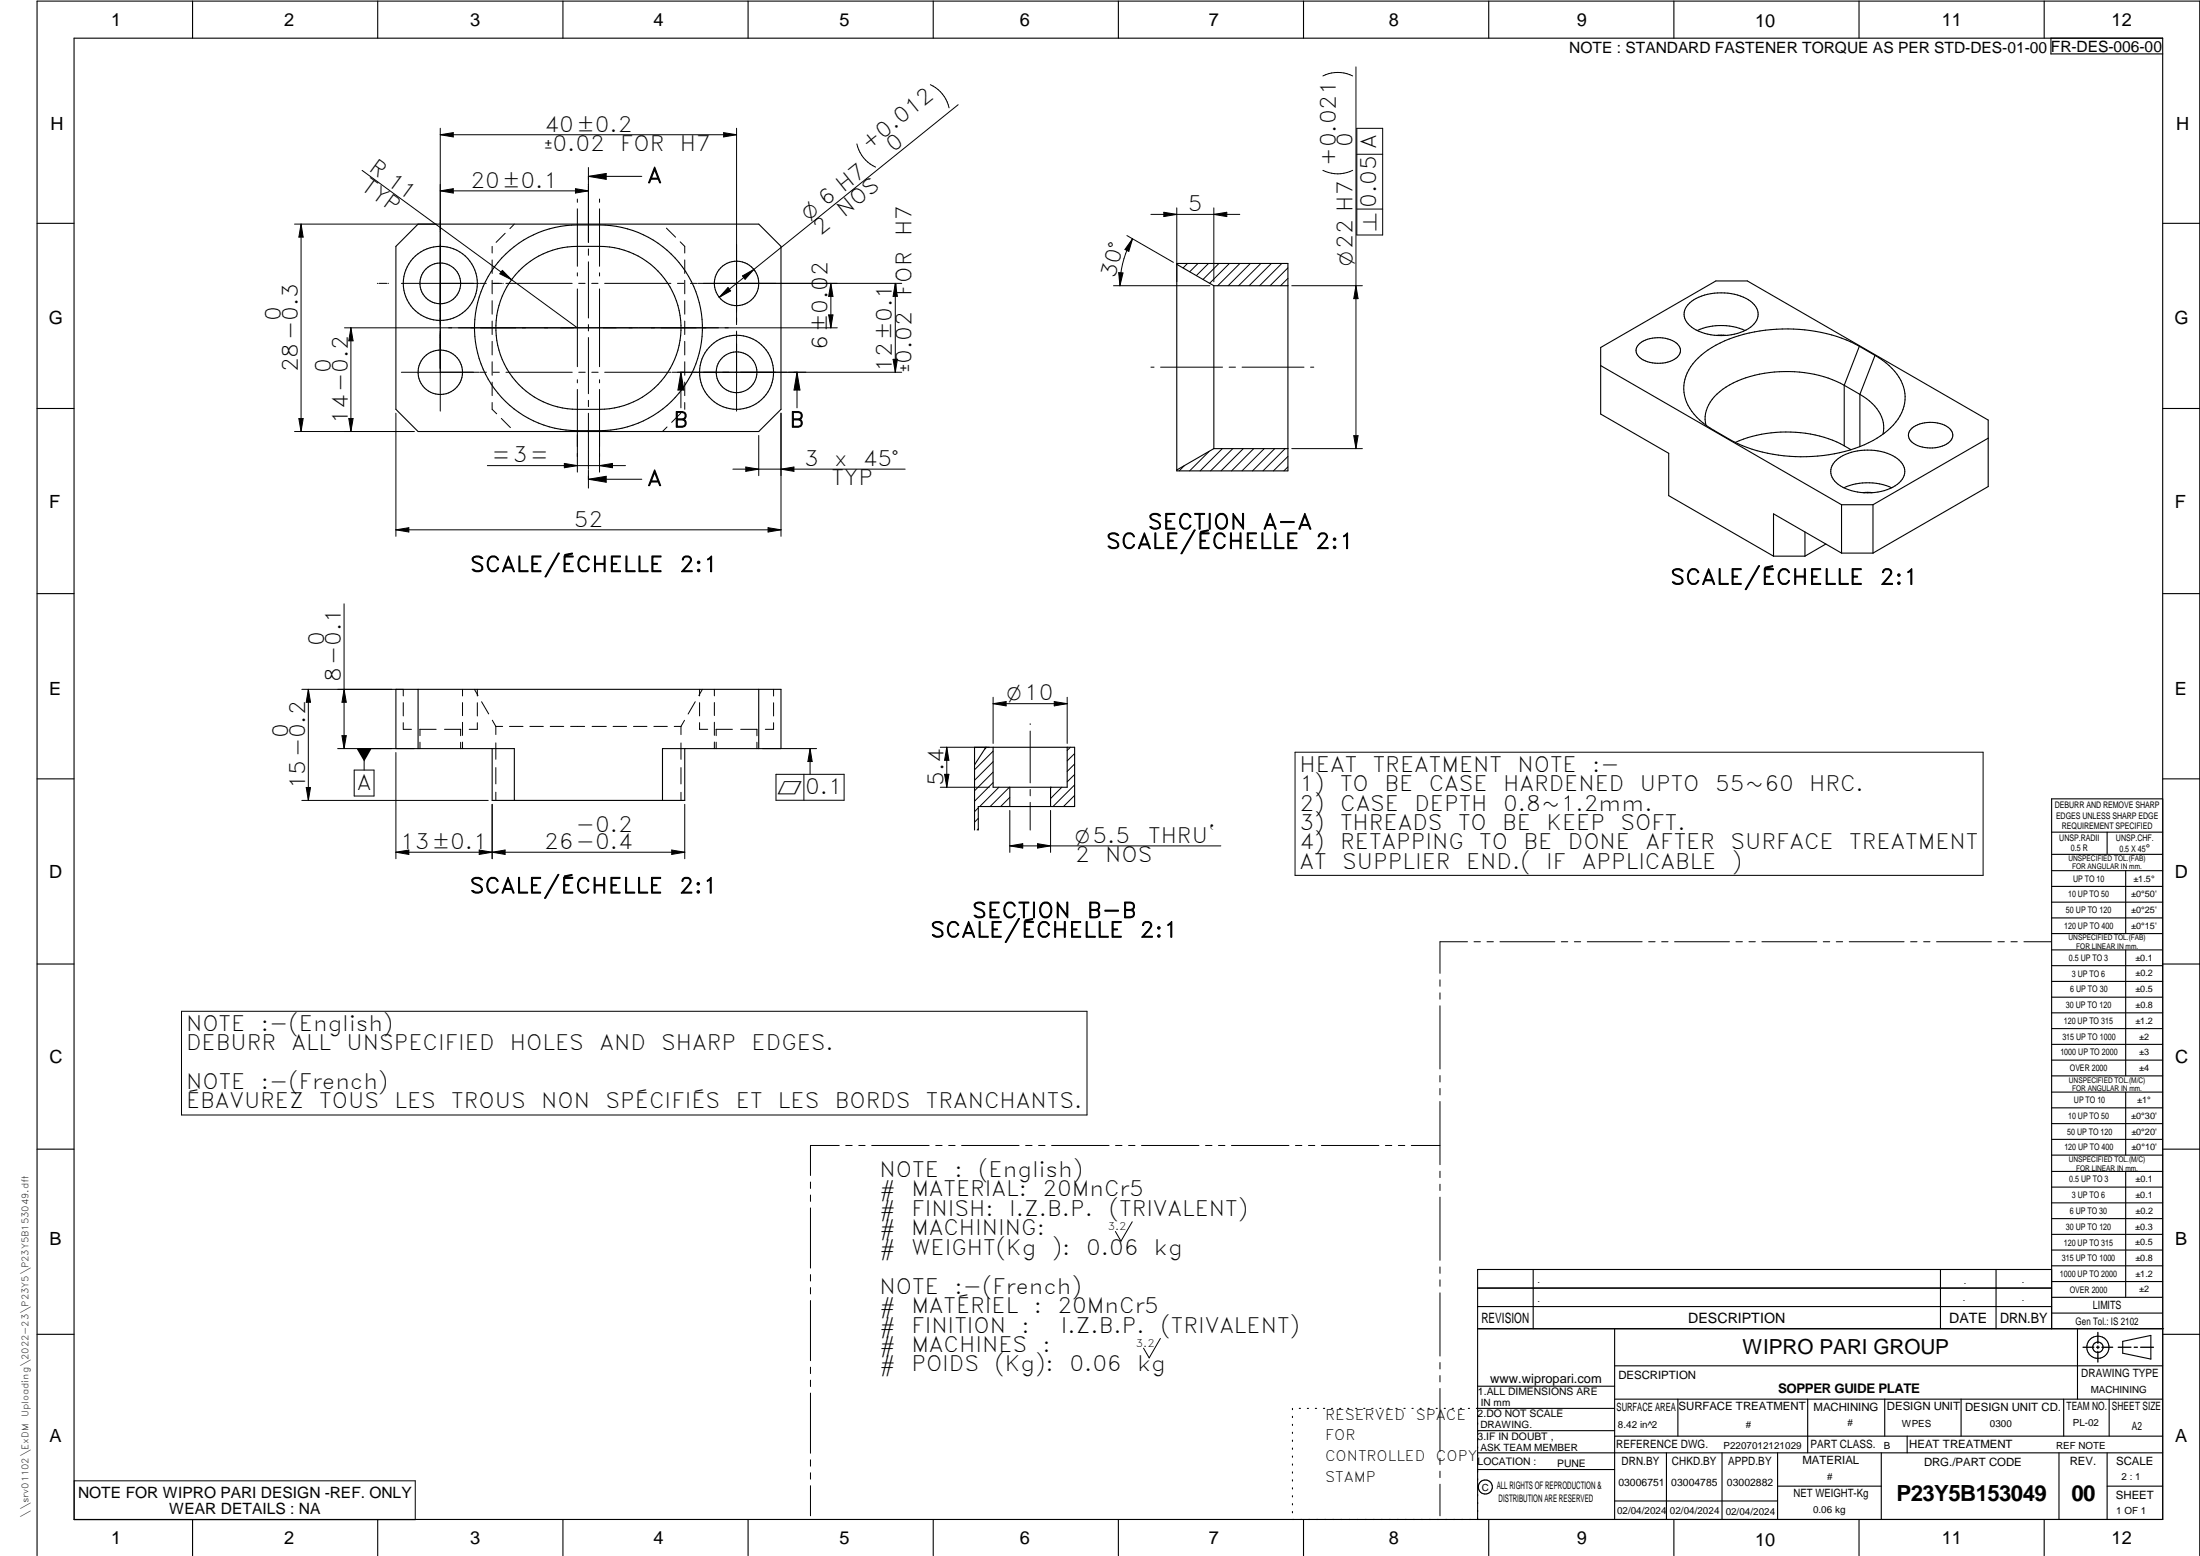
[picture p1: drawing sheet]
<svg xmlns="http://www.w3.org/2000/svg" width="594mm" height="420mm" viewBox="0 0 594 420" stroke-linecap="round" stroke-linejoin="round" font-family="sans-serif">
<g fill="none" stroke="#000" stroke-width=".3">
<path d="M20 10.3h564v400h-564zM52 .3v10M102 .3v10M152 .3v10M202 .3v10M252 .3v10M302 .3v10M352 .3v10M402 .3v10M452 .3v10M502 .3v10M552 .3v10"/>
<path d="M553.8 10.3v4.3h30.2M10 60.3h10M112.9 60.5h92l6 6v44l-6 6h-92l-6-6v-44zM135.5 69.7a28 28 0 0 1 20.4-9 45.6 45.6 0 0 1 12.1 .7 27.8 27.8 0 0 1 21.5 30.2 27.8 27.8 0 0 1-27.6 24.7 46.9 46.9 0 0 1-12.1-.7 27.8 27.8 0 0 1-14.3-45.9zM140.1 73.2a22 22 0 0 1 15.8-6.7 45 45 0 0 1 10 .4 22 22 0 0 1 17.9 23.7 22 22 0 0 1-21.9 19.9 42.1 42.1 0 0 1-10-.3 22 22 0 0 1-11.8-37zM317.8 71.4l10 5.8M317.8 71.1h30v56h-30zM327.8 77.2v43.9M327.8 77.2h20M584 60.3h10M432.2 98.7l65.1 37.6M442.5 93.1a8.6 8.6 0 0 1 10.5-.2 2.45 2.45 0 0 1-.9 4.1 8.7 8.7 0 0 1-9.6-.8 2.17 2.17 0 0 1 0-3.1z"/>
<path d="M456.3 81.8a14.8 14.8 0 0 1 15.2-1.2 4.7 4.7 0 0 1 3.1 5.3 8.5 8.5 0 0 1-7.1 4.5 14.1 14.1 0 0 1-11.2-2.5 3.8 3.8 0 0 1 0-6.1zM458.3 89.3a16 16 0 0 1 12.9 0M463.5 90.6h2.5M502.1 93.5a43.8 43.8 0 0 0-32.5-2.8 22.5 22.5 0 0 0-13.5 9.2 10.2 10.2 0 0 0 2.1 12.8l1.6 1.5a43.8 43.8 0 0 0 7.2 4.4 43.9 43.9 0 0 0 32.6 2.9 22.8 22.8 0 0 0 13.5-9.2 10.2 10.2 0 0 0-2.2-12.8l-1.6-1.5-3-2M502.1 93.5l-4.1 10.5M502.1 93.5l4.2 2.5M506.3 96l-4.1 10.5M10 110.3h10M468.6 119.5a34.8 34.8 0 0 1 29.4 .9M498 104l4.2 2.5M498 104v16.4M498 104a34.5 34.5 0 0 0-31-.1 11.5 11.5 0 0 0-6.5 8.5l.2 2.4"/>
<path d="M502.2 106.5v14.1M502.2 106.5a11 11 0 0 1 6.5 9.2l-.2 1.5M516 115.9a8.6 8.6 0 0 1 10.5-.2 2.47 2.47 0 0 1-.9 4.2 8.8 8.8 0 0 1-9.6-.8 2.22 2.22 0 0 1 0-3.2zM536.9 118.3l-31.1 18M584 110.3h10M327.8 121.1h20M327.8 121.1l-10 5.8M495.4 124.7a13.3 13.3 0 0 1 11.7-2.9 8.6 8.6 0 0 1 7.1 4.4 4.3 4.3 0 0 1-2.5 5 15.2 15.2 0 0 1-15.3-.4 3.9 3.9 0 0 1-1-6.1zM497.3 136.3v13.1M497.3 136.3h8.5M498 120.4l1.8 1M503.1 133h2.5"/>
<path d="M505.8 136.3v13.1M510.8 131.7a16 16 0 0 0-12.9 0M478.9 150.2h8.5M487.4 143.6v6.6M493 146.9l-5.6 3.3M497.3 149.4l-18.4-10.7v11.5M497.3 149.4h8.5M505.8 149.4l31.1-18v-18l-65.1-37.5h-8.4l-31.2 17.9v18l18.4 10.6v11.4l28.3 16.4M10 160.3h10M584 160.3h10M112.9 186.1v16M204.9 186.1v16"/>
<path d="M10 210.3h10M132.9 202.1v14h52v-14M178.9 216.1v-14h32v-16h-104v16h32v14M266.2 201.8l-3 4.7M272.7 212.6v5.2M283.7 212.6v5.2M288.2 201.8v10.8h-20v-10.8M584 215.7h-30v143.1M584 210.3h10M263.2 224.1v-22.3h27v16h-26v6.3M554 230.7h30M554 224.7h30"/>
<path d="M554 235.1h30M554 239.4h30M569 224.7v6M574 235.1v17M554 243.6h30M554 247.9h30M554 252.1h30M554 256.5h30M574 256.5v34M10 260.3h10M554 260.8h30M554 265h30"/>
<path d="M554 269.3h30M554 273.5h30M554 277.7h30M584 260.3h10M554 282h30M554 286.3h30M554 290.5h30M554 294.9h30M554 299.1h30M574 294.9v17M10 310.3h10M554 303.4h30"/>
<path d="M554 307.7h30M554 311.9h30M554 316.3h30M574 316.3v34M584 310.3h10M554 320.5h30M554 324.8h30M554 329.1h30M554 333.3h30M554 337.5h30M399 358.8h185.3M399 352.8h155"/>
<path d="M399 347.8h155M414 342.8v16M436 358.8v51.5M524 342.8v16M539 342.8v16M554 342.8h-155v67.5M554 341.8h30M554 346.1h30M554 350.3h30M554 354.6h30M561 358.8v19M10 360.3h10"/>
<path d="M399 374.3h37M436 368.8h148M436 377.8h148M453.1 377.8v10M488.1 377.8v14.5M508.9 377.8v10M529.6 377.8v10M557.3 377.8v10M569.5 377.8v10M573.2 362.2l7.6-1.6v6.4l-7.6-1.6zM584 360.3h10M349 380.3v.3"/>
<path d="M349 382.4v.4M349 384.6v.3M349 386.7v.4M349 388.9v.3M349 391v.4M349 393.2v.3M349 395.3v.3M349 397.4v.4M349 399.6v.3M350.9 380.3h.3M353 380.3h.3M355.2 380.3h.3"/>
<path d="M357.4 380.3h.3M359.6 380.3h.3M361.7 380.3h.3M363.9 380.3h.3M366.1 380.3h.3M368.3 380.3h.3M370.4 380.3h.3M372.6 380.3h.3M374.8 380.3h.3M376.9 380.3h.4M379.1 380.3h.3M381.3 380.3h.3"/>
<path d="M383.4 380.3h.4M385.6 380.3h.4M387.8 380.3h.3M390 380.3h.3M392.1 380.3h.4M394.3 380.3h.4M396.5 380.3h.3M399 396.8h37M399 392.3h185M399 386.3h37M436 387.8h148M436 380.3h-37.3"/>
<path d="M450 392.3v18M465 392.3v18M480 392.3v18M508 392.3v18M515 387.8v4.5M556 392.3v18M569 392.3v18M52 410.3v9.8M102 410.3v9.8M152 410.3v9.8M202 410.3v9.8M252 410.3v9.8"/>
<path d="M302 410.3v9.8M349 401.7v.4M349 403.9v.3M349 406v.4M349 408.2v.3M352 410.3v9.8M402 410.3v9.8M436 405.3h44M452 410.3v9.8M480 401.3h28M502 410.3v9.8M552 410.3v9.8"/>
<path d="M569 401.3h15M10 420.1v-419.8h584v419.8"/>
<circle cx="118.9" cy="76.5" r="5.5"/>
<circle cx="118.9" cy="76.5" r="10"/>
<circle cx="198.9" cy="76.5" r="6"/>
<circle cx="118.9" cy="100.5" r="6"/>
<circle cx="198.9" cy="100.5" r="10"/>
<circle cx="198.9" cy="100.5" r="5.5"/>
<circle cx="566.5" cy="363.8" r="1.4"/>
<circle cx="566.5" cy="363.8" r="3"/>
<circle cx="401.1" cy="401.5" r="1.91"/>
</g>
<g fill="none" stroke="#000" stroke-width=".27">
<path d="M366.2 18.1v103M118.9 36.4l3.5-.6v1.2zM118.9 36.4h80M118.9 34.6v76.4M195.4 35.8l3.5 .6-3.5 .6zM198.9 34.6v53.1M231.4 38.9a8.9 8.9 0 0 0 5 6.2M251.2 22.9a9.1 9.1 0 0 1 5.1 6.2M258.7 28.3l-64.5 52M357.2 20.5a9 9 0 0 1 8.1 0M366.4 34.6h7v28.9h-7zM97.8 46l58.1 42.5"/>
<path d="M118.9 51.5l3.5-.6v1.2zM118.9 51.5h40M155.4 50.9l3.5 .6-3.5 .6zM155.9 53.7v.9M155.9 56.4v15.5M158.9 45.2v20.3M158.9 47.6h14.4M158.9 47.6l4.8-.8v1.6zM161.9 53.7v.9M161.9 56.4v15.5M310.8 57.9h24M314.3 57.3l3.5 .6-3.5 .6z"/>
<path d="M317.8 56.1v20M327.8 56.1v20M327.8 57.9l3.5-.6v1.2zM365.3 46a9 9 0 0 1-8.1 0M366.4 56.5h7M366.4 41.7h7M79.5 60.5h38.3M81.3 60.5v56M81.3 60.5l.6 3.5h-1.2zM101.9 76.5h.1M102.3 76.5h2.2M104.8 76.5h.1"/>
<path d="M108.4 76.5h21M129.6 76.5h1.7M132.9 66.5v1.8M132.9 70.2v3.6M132.9 75.7v3.6M132.9 76.5h.1M133.1 76.5h2.4M135.7 73l2.4 2.5-3.1-1.6zM135.8 76.5h.1M136.4 63l-2.4 2.4M136.6 76.5h17.9M138.9 60.5l-1.2 1.2"/>
<path d="M155.9 78v21M155.9 73.7v.8M156.3 76.5h1.7M158.9 67.2v1.7M158.9 70.7v15.2M159.8 76.5h1.7M161.9 78v21M161.9 73.7v.8M163.3 76.5h17.9M180 61.6l2.4 2.5M182.9 76.5h1.8M183.7 65.3l1.2 1.2v1.8"/>
<path d="M184.9 70.2v3.6M184.9 75.7v3.6M186.4 76.5h1.8M188.4 76.5h55.1M196.6 77.6l.7 .9-3.1 1.8zM200.5 74.5l3.1-1.8-2.4 2.7zM224.4 76.5l.5 3.5h-1.1zM224.4 76.5v12M241.8 76.5l.5 3.5h-1.1zM241.8 76.5v24M300.7 77.2h26M302.1 73.6l1.1 .1-.8 3.5z"/>
<path d="M304.3 63.6l12.6 7.2M305.8 64.5l-1 3.4-1-.5zM305.8 64.5a25.5 25.5 0 0 0-3.4 12.7M317.9 71.1l-.1 .1M320.7 71.1l-1.2 1.2M323.5 71.1l-2.2 2.3M326.3 71.1l-3.2 3.3M329.2 71.1l-4.3 4.4M332 71.1l-5.4 5.4M334.8 71.1l-6 6.1M337.6 71.1l-5.9 6.1M340.5 71.1l-6 6.1"/>
<path d="M343.3 71.1l-6 6.1M346.1 71.1l-6 6.1M347.8 75.2l-2 2M347.8 72.3l-4.8 4.9M348.8 77.2h19.1M366.2 77.2l.5 3.4h-1.1zM93 88.5h133.1M94.8 88.5l.5 3.5h-1.1zM94.8 88.5v28M132.9 81.2v3.6M132.9 86.7v3.6M132.9 92.2v3.6"/>
<path d="M132.9 97.7v3.6M158.9 87.7v1.7M158.9 91.1v15.2M184.9 81.2v3.6M184.9 86.7v3.6M184.9 92.2v3.6M184.9 97.7v3.6M198.9 89.4v21.6M223.8 85h1.1l-.5 3.5zM241.2 97h1.1l-.5 3.5zM310.8 99.1h.8M313.4 99.1h16.7"/>
<path d="M331.9 99.1h1.7M335.4 99.1h16.7M353.9 99.1h.9M79.5 116.5h32.3M80.7 113h1.2l-.6 3.5zM94.2 113h1.1l-.5 3.5zM106.9 111.6v33.2M108.4 100.5h21M129.6 100.5h1.8M132.9 103.2v3.6M132.9 108.7v1.8l1.2 1.2M133.1 100.5h1.7"/>
<path d="M135.4 113l2.4 2.5M136.6 100.5h17.9M155.9 102.5v.9M155.9 105.2v22.3M156.3 100.5h1.7M158.9 108.1v1.7M158.9 111.6v15.2M159.8 100.5h1.7M161.9 102.5v.9M161.9 105.2v22.3M163.3 100.5h17.9M180.1 115.3l-1.2 1.2"/>
<path d="M181.5 100.5h62M183.8 111.6l-2.4 2.4M183.9 100.5v9.6M183.9 100.5l.8 4.8h-1.6zM184.9 103.2v3.6M184.9 108.7v1.8M204.9 117.6v10.8M210.9 111.6v33.2M215.2 100.5v9.6M215.2 100.5l.8 4.8h-1.6zM365.6 117.6h1.1l-.5 3.5zM131.6 125.7h37.3"/>
<path d="M152.4 125.1l3.5 .6-3.5 .6zM158.9 129.4l4.8-.8v1.6zM158.9 127v4.8M158.9 129.4h14.4M161.9 125.7l3.5-.6v1.2zM197.9 126.7h46.5M201.4 126.1l3.5 .6-3.5 .6zM210.9 126.7l3.5-.6v1.2zM319.8 125.7l-1.4 1.4M326.5 121.9l-5.3 5.2M330.1 121.1l-6 6M332.9 121.1l-6 6"/>
<path d="M335.7 121.1l-6 6M338.6 121.1l-6 6M341.4 121.1l-6 6M344.2 121.1l-6 6M347 121.1l-5.9 6M347.8 126.1l-1.1 1M347.8 123.3l-3.9 3.8M348.8 121.1h19.1M106.9 143.1h104M106.9 143.1l3.5-.6v1.2zM207.4 142.5l3.5 .6-3.5 .6zM92.9 163v39.1"/>
<path d="M81.5 186.1h27.4M83.3 186.1v30M83.3 186.1l.6 3.5h-1.2zM92.3 198.6h1.2l-.6 3.5zM92.9 186.1l.6 3.5h-1.2zM108.9 195.1v1.8h2.2M108.9 186.1v1.8M108.9 189.7v3.6M113.4 196.9h4.4M113.4 196.9v1.7M120 196.9h4.5M124.4 196.9v1.8"/>
<path d="M124.9 186.1v1.8M124.9 189.7v3.6M124.9 195.1v3.5M128.1 186.1l1 1.7M128.9 195.2v1.7h-2.2M128.9 186.1v1.8M128.9 189.8v3.5M130 189.5l2 3.3M132.9 194.5l1 1.7M133.9 196.2v2.2M133.9 196.2h1.8M137.6 196.2h3.6"/>
<path d="M143.1 196.2h3.6M148.6 196.2h3.6M154.1 196.2h3.8M159.9 196.2h3.8M165.6 196.2h3.6M171.1 196.2h3.6M176.6 196.2h3.6M182.1 196.2h1.8M183.9 196.2v2.2M184.8 194.5l-.9 1.7M187.7 189.5l-1.9 3.3M188.9 195.1v1.8h2.2"/>
<path d="M188.9 186.1v1.8M188.9 189.7v3.6M189.7 186.1l-1 1.7M192.9 186.1v1.8M192.9 189.7v3.5M192.9 195v3.6M193.4 196.9h4.4M193.4 196.9v1.7M200 196.9h4.4v1.8M208.9 195.2v1.7h-2.2M208.9 186.1v1.8M208.9 189.8v3.5"/>
<path d="M268.2 190l3.5-.6v1.2zM268.2 188.3v12.4M268.2 190h20M278.2 195.4v.2M278.2 197.4v14M284.7 189.4l3.5 .6-3.5 .6zM288.2 188.3v12.4M81.5 216.1h50.3M82.7 212.6h1.2l-.6 3.5zM91.2 202.1h20.6M95.6 207.9h5.4v7h-5.4zM98.3 202.1v5.8"/>
<path d="M106.9 203.2v28.7M113.4 200.4v1.7M124.4 200.4v1.7M124.9 200.4v1.7M132.9 217.2v14.7M133.9 200.6v4.4M133.9 207.3v4.4M133.9 213.9v2.2M183.9 200.6v4.4M183.9 207.3v4.4M183.9 213.9v2.2M184.9 217.2v14.7"/>
<path d="M192.9 200.4v1.7M193.4 200.4v1.7M204.4 200.4v1.7M205.9 202.1h14.6M209.5 209.1h18.4v7h-18.4zM217.1 209.1v7M218.8 202.1l.5 3.5h-1.1zM218.8 202.1v7M253.9 201.8h13.2M253.9 212.6h13.2M255.1 209.1h1.1l-.5 3.5zM255.7 201.8v10.8"/>
<path d="M255.7 201.8l.5 3.5h-1.1zM264.2 218.1l-1 1.1M266.4 201.8l-.5 .5M268.2 202.8l-5 5.1M268.2 205.7l-5 5M268.2 208.5l-5 5M268.2 211.3l-5 5M269.7 212.6l-5.1 5.2M272.6 212.6l-5.2 5.2M272.7 215.3l-2.5 2.5M272.7 218.8v11.4M278.2 213.2v1.7"/>
<path d="M278.2 216.7v7.4M283.7 218.8v11.4M283.9 212.6l-.2 .2M286.7 212.6l-3 3M289 201.8l-.8 .8M290.2 217.6l-.2 .2M290.2 214.8l-3 3M290.2 203.5l-2 2M290.2 206.3l-2 2M290.2 209.1l-2 2M290.2 211.9l-5.9 5.9M349.7 203.1h185.8v33.3h-185.8z"/>
<path d="M106.9 230.1h78M106.9 230.1l3.5-.6v1.2zM129.4 229.5l7 1.2v-1.2l-7 1.2zM181.4 229.5l3.5 .6-3.5 .6zM264.2 223.8l-.3 .3M264.2 221l-1 1M272.7 228.4h57M272.7 228.4l3.5-.6v1.2zM280.2 227.8l3.5 .6-3.5 .6zM396.3 254.3h-7.5v8.5M398 254.3h1.8M401.5 254.3h1.8"/>
<path d="M405 254.3h14.9M421.6 254.3h1.7M425.1 254.3h1.7M428.6 254.3h14.8M445.2 254.3h1.7M448.7 254.3h1.7M452.2 254.3h14.8M468.8 254.3h1.7M472.3 254.3h1.7M475.8 254.3h14.8M492.4 254.3h1.7M495.9 254.3h1.7"/>
<path d="M499.4 254.3h14.8M515.9 254.3h1.8M519.4 254.3h1.8M522.9 254.3h14.9M539.5 254.3h1.7M543 254.3h1.7M546.5 254.3h7.4M49 273.1h244.5v28h-244.5zM388.8 264.6v1.7M388.8 268.1v1.7M388.8 271.6v17M388.8 290.4v1.8"/>
<path d="M388.8 293.9v1.8M388.8 297.4v17.1M218.9 319.2v1.7M226.6 309.3h-7.7v8.1M228.4 309.3h1.7M231.9 309.3h1.7M235.4 309.3h15.5M252.7 309.3h1.7M256.2 309.3h1.7M259.7 309.3h15.5M277 309.3h1.7M280.5 309.3h1.7"/>
<path d="M284 309.3h15.5M301.2 309.3h1.8M304.8 309.3h1.7M308.2 309.3h15.6M325.5 309.3h1.8M329 309.3h1.8M332.5 309.3h15.6M349.8 309.3h1.8M353.3 309.3h1.7M356.8 309.3h15.5M374.1 309.3h1.7M377.6 309.3h1.7"/>
<path d="M381.1 309.3h7.7M388.8 316.3v1.7M388.8 319.8v1.7M218.9 322.7v1.7M218.9 326.2v16.2M305.7 329.9l-3 5.3-1.5-2.7M388.8 323.3v17M218.9 344.2v1.7M218.9 347.7v1.7M218.9 351.2v16.2M388.8 342.1v1.7M388.8 345.6v1.7"/>
<path d="M388.8 349.1v17.1M218.9 369.2v1.7M218.9 372.7v1.7M218.9 376.2v16.2M313.3 361.4l-3 5.3-1.5-2.7M388.8 367.9v1.8M388.8 371.4v1.7M388.8 374.9v17.1M20 399.9h92.1v10.5h-92.1zM218.9 394.2v1.7M218.9 397.7v1.7M388.8 393.8v1.7"/>
<path d="M388.8 397.3v1.7M218.9 401.2v8.1M388.8 400.8v8.5"/>
</g>
<path d="M566.5 359.8v2.9M562.5 363.8h2.9M566.1 363.8h.8M566.5 363.5v.7M566.5 364.9v2.9M567.6 363.8h2.9M572 363.8h3.4M576.3 363.8h.9M578.1 363.8h3.4" fill="none" stroke="#000" stroke-width=".36"/>
<g fill="#000">
<path d="M118.9 36.4l3.5-.6v1.2zM195.4 35.8l3.5 .6-3.5 .6zM118.9 51.5l3.5-.6v1.2zM155.4 50.9l3.5 .6-3.5 .6zM158.9 47.6l4.8-.8v1.6zM314.3 57.3l3.5 .6-3.5 .6zM327.8 57.9l3.5-.6v1.2zM81.3 60.5l.6 3.5h-1.2zM135.7 73l2.4 2.5-3.1-1.6zM196.6 77.6l.7 .9-3.1 1.8zM200.5 74.5l3.1-1.8-2.4 2.7zM302.1 73.6l1.1 .1-.8 3.5z"/>
<path d="M305.8 64.5l-1 3.4-1-.5zM94.8 88.5l.5 3.5h-1.1zM223.8 85h1.1l-.5 3.5zM224.4 76.5l.5 3.5h-1.1zM241.2 97h1.1l-.5 3.5zM241.8 76.5l.5 3.5h-1.1zM366.2 77.2l.5 3.4h-1.1zM80.7 113h1.2l-.6 3.5zM94.2 113h1.1l-.5 3.5zM183.9 100.5l.8 4.8h-1.6zM215.2 100.5l.8 4.8h-1.6zM365.6 117.6h1.1l-.5 3.5z"/>
<path d="M152.4 125.1l3.5 .6-3.5 .6zM158.9 129.4l4.8-.8v1.6zM161.9 125.7l3.5-.6v1.2zM201.4 126.1l3.5 .6-3.5 .6zM210.9 126.7l3.5-.6v1.2zM106.9 143.1l3.5-.6v1.2zM207.4 142.5l3.5 .6-3.5 .6zM83.3 186.1l.6 3.5h-1.2zM92.3 198.6h1.2l-.6 3.5zM92.9 186.1l.6 3.5h-1.2zM268.2 190l3.5-.6v1.2zM284.7 189.4l3.5 .6-3.5 .6z"/>
<path d="M82.7 212.6h1.2l-.6 3.5zM96.3 202.1h4l-2 3.5zM218.8 202.1l.5 3.5h-1.1zM255.7 201.8l.5 3.5h-1.1zM255.1 209.1h1.1l-.5 3.5zM106.9 230.1l3.5-.6v1.2zM129.4 229.5l3.5 .6-3.5 .6zM132.9 230.1l3.5-.6v1.2zM181.4 229.5l3.5 .6-3.5 .6zM272.7 228.4l3.5-.6v1.2zM280.2 227.8l3.5 .6-3.5 .6z"/>
</g>
<g font-size="6">
<text x="512.1" y="405.2">P23Y5B153049</text>
<text x="559.4" y="405.2">00</text>
</g>
<g font-size="5.7">
<text x="147" y="35.5">40±0.2</text>
<text x="167.5" y="40.8">FOR</text>
<text x="183.6" y="40.8">H7</text>
<text x="234.5" y="40.8" transform="rotate(-39 234.5 40.8)">+0.012</text>
<text x="241.3" y="41.2" transform="rotate(-39 241.3 41.2)">0</text>
<text x="365.3" y="39.8" transform="rotate(-90 365.3 39.8)">0</text>
<text x="99.3" y="46" transform="rotate(36 99.3 46)">R 11</text>
<text x="360.7" y="44.8" transform="rotate(-90 360.7 44.8)">+0.021</text>
<text x="97.3" y="51.1" transform="rotate(36 97.3 51.1)">TYP</text>
<text x="127" y="50.7">20±0.1</text>
<text x="174.8" y="49.4">A</text>
<text x="227.9" y="58.7" transform="rotate(-39 227.9 58.7)">NOS</text>
<text x="320.8" y="57">5</text>
<text x="371.6" y="56.1" transform="rotate(-90 371.6 56.1)">0.05 A</text>
<text x="221.6" y="63.8" transform="rotate(-39 221.6 63.8)">2</text>
<text x="246.1" y="63.8" transform="rotate(-90 246.1 63.8)">H7</text>
<text x="301.1" y="75.3" transform="rotate(-75 301.1 75.3)">30°</text>
<text x="246.1" y="79.9" transform="rotate(-90 246.1 79.9)">FOR</text>
<text x="75.9" y="86.7" transform="rotate(-90 75.9 86.7)">0</text>
<text x="223.5" y="94.4" transform="rotate(-90 223.5 94.4)">6±0.02</text>
<text x="80.4" y="100.5" transform="rotate(-90 80.4 100.5)">28-0.3</text>
<text x="89.3" y="100.7" transform="rotate(-90 89.3 100.7)">0</text>
<text x="240.9" y="100.4" transform="rotate(-90 240.9 100.4)">12±0.1</text>
<text x="93.9" y="114.5" transform="rotate(-90 93.9 114.5)">14-0.2</text>
<text x="181.8" y="115.4">B</text>
<text x="213.2" y="115.4">B</text>
<text x="132.8" y="124.9">=3=</text>
<text x="217.1" y="125.8">3</text>
<text x="225.2" y="125.8">x</text>
<text x="233" y="125.8">45°</text>
<text x="174.8" y="131.1">A</text>
<text x="224.6" y="131.1">TYP</text>
<text x="155" y="142.2">52</text>
<text x="309.9" y="142.9">SECTION</text>
<text x="341" y="142.9">A-A</text>
<text x="298.7" y="148.1">SCALE/ÉCHELLE</text>
<text x="355.2" y="148.1">2:1</text>
<text x="126.9" y="154.4">SCALE/ÉCHELLE</text>
<text x="183.5" y="154.4">2:1</text>
<text x="451" y="157.8">SCALE/ÉCHELLE</text>
<text x="507.6" y="157.8">2:1</text>
<text x="87.5" y="174.4" transform="rotate(-90 87.5 174.4)">0</text>
<text x="92" y="184.3" transform="rotate(-90 92 184.3)">8-0.1</text>
<text x="77.8" y="199.3" transform="rotate(-90 77.8 199.3)">0</text>
<text x="350.9" y="208.4">HEAT</text>
<text x="370.7" y="208.4">TREATMENT</text>
<text x="409.8" y="208.4">NOTE</text>
<text x="430" y="208.4">:-</text>
<text x="82.4" y="213.1" transform="rotate(-90 82.4 213.1)">15-0.2</text>
<text x="96.3" y="213.2">A</text>
<text x="217.4" y="214.3">0.1</text>
<text x="254.8" y="212.3" transform="rotate(-90 254.8 212.3)">5.4</text>
<text x="350.9" y="213.6">1)</text>
<text x="361.9" y="213.6">TO</text>
<text x="373.8" y="213.6">BE</text>
<text x="385.8" y="213.6">CASE</text>
<text x="405.9" y="213.6">HARDENED</text>
<text x="442.8" y="213.6">UPTO</text>
<text x="463.1" y="213.6">55~60</text>
<text x="488.6" y="213.6">HRC.</text>
<text x="350.9" y="218.9">2)</text>
<text x="361.9" y="218.9">CASE</text>
<text x="382" y="218.9">DEPTH</text>
<text x="405.9" y="218.9">0.8~1.2mm.</text>
<text x="155.5" y="224.7">-0.2</text>
<text x="310" y="227.5">THRU`</text>
<text x="350.9" y="224.1">3)</text>
<text x="361.9" y="224.1">THREADS</text>
<text x="393.7" y="224.1">TO</text>
<text x="405.7" y="224.1">BE</text>
<text x="417.6" y="224.1">KEEP</text>
<text x="437.6" y="224.1">SOFT.</text>
<text x="108" y="229.3">13±0.1</text>
<text x="146.9" y="229.3">26-0.4</text>
<text x="290.3" y="232.8">2</text>
<text x="298.4" y="232.8">NOS</text>
<text x="350.9" y="229.4">4)</text>
<text x="361.9" y="229.4">RETAPPING</text>
<text x="399.5" y="229.4">TO</text>
<text x="411.4" y="229.4">BE</text>
<text x="423.4" y="229.4">DONE</text>
<text x="444.4" y="229.4">AFTER</text>
<text x="467.3" y="229.4">SURFACE</text>
<text x="499.4" y="229.4">TREATMENT</text>
<text x="350.9" y="234.6">AT</text>
<text x="362.4" y="234.6">SUPPLIER</text>
<text x="395.9" y="234.6">END.(</text>
<text x="417.6" y="234.6">IF</text>
<text x="427.1" y="234.6">APPLICABLE</text>
<text x="467.7" y="234.6">)</text>
<text x="126.8" y="241.2">SCALE/ÉCHELLE</text>
<text x="183.4" y="241.2">2:1</text>
<text x="262.5" y="247.8">SECTION</text>
<text x="293.5" y="247.8">B-B</text>
<text x="251.2" y="253.1">SCALE/ÉCHELLE</text>
<text x="307.8" y="253.1">2:1</text>
<text x="50.2" y="278.3">NOTE</text>
<text x="70.4" y="278.3">:-(English)</text>
<text x="50.2" y="283.6">DEBURR</text>
<text x="78.7" y="283.6">ALL</text>
<text x="93.6" y="283.6">UNSPECIFIED</text>
<text x="137.7" y="283.6">HOLES</text>
<text x="161.9" y="283.6">AND</text>
<text x="178.6" y="283.6">SHARP</text>
<text x="203" y="283.6">EDGES.</text>
<text x="50.2" y="294.1">NOTE</text>
<text x="50.2" y="299.3">ÉBAVUREZ</text>
<text x="70.5" y="294.1">:-(French)</text>
<text x="86.2" y="299.3">TOUS</text>
<text x="106.5" y="299.3">LES</text>
<text x="121.9" y="299.3">TROUS</text>
<text x="146.2" y="299.3">NON</text>
<text x="163.5" y="299.3">SPÉCIFIÉS</text>
<text x="198.7" y="299.3">ET</text>
<text x="210.1" y="299.3">LES</text>
<text x="225.4" y="299.3">BORDS</text>
<text x="250" y="299.3">TRANCHANTS.</text>
<text x="237.5" y="317.8">NOTE</text>
<text x="257.7" y="317.8">:</text>
<text x="264.2" y="317.8">(English)</text>
<text x="237.5" y="323.1">#</text>
<text x="246.1" y="323.1">MATERIAL:</text>
<text x="281.5" y="323.1">20MnCr5</text>
<text x="237.5" y="328.3">#</text>
<text x="246.1" y="328.3">FINISH:</text>
<text x="272.5" y="328.3">I.Z.B.P.</text>
<text x="299.4" y="328.3">(TRIVALENT)</text>
<text x="237.5" y="333.6">#</text>
<text x="246.1" y="333.6">MACHINING:</text>
<text x="237.5" y="338.8">#</text>
<text x="246.1" y="338.8">WEIGHT(Kg</text>
<text x="284" y="338.8">):</text>
<text x="293.3" y="338.8">0.06</text>
<text x="311.6" y="338.8">kg</text>
<text x="237.5" y="349.3">NOTE</text>
<text x="257.7" y="349.3">:-(French)</text>
<text x="237.5" y="354.6">#</text>
<text x="237.5" y="359.8">#</text>
<text x="246.1" y="354.6">MATÉRIEL</text>
<text x="246.1" y="359.8">FINITION</text>
<text x="275.9" y="359.8">:</text>
<text x="279.2" y="354.6">:</text>
<text x="285.6" y="354.6">20MnCr5</text>
<text x="286.5" y="359.8">I.Z.B.P.</text>
<text x="313.4" y="359.8">(TRIVALENT)</text>
<text x="237.5" y="365.1">#</text>
<text x="246.1" y="365.1">MACHINES</text>
<text x="281.6" y="365.1">:</text>
<text x="237.5" y="370.3">#</text>
<text x="246.1" y="370.3">POIDS</text>
<text x="268.6" y="370.3">(Kg):</text>
<text x="288.8" y="370.3">0.06</text>
<text x="307.1" y="370.3">kg</text>
</g>
<text font-size="5.6" x="470.5" y="365.5">WIPRO PARI GROUP</text>
<g font-size="5.4">
<text x="147" y="40.8">u0.02</text>
<text x="218.3" y="59.8" transform="rotate(-39 218.3 59.8)">O 6 H7</text>
<text x="371.6" y="62.4" transform="rotate(-90 371.6 62.4)">n</text>
<text x="365.3" y="71.8" transform="rotate(-90 365.3 71.8)">O22 H7</text>
<text x="246.1" y="100.4" transform="rotate(-90 246.1 100.4)">u0.02</text>
<text x="271.9" y="189.1">O10</text>
<text x="209.9" y="214.3">r</text>
<text x="290.3" y="227.5">O5.5</text>
</g>
<g font-size="4.9">
<text x="30" y="7">1</text>
<text x="76.7" y="7">2</text>
<text x="127" y="7">3</text>
<text x="176.5" y="7">4</text>
<text x="226.7" y="7">5</text>
<text x="275.4" y="7">6</text>
<text x="326.4" y="7">7</text>
<text x="375" y="7">8</text>
<text x="425.8" y="7">9</text>
<text x="473.9" y="7.4">10</text>
<text x="524.3" y="7">11</text>
<text x="570.2" y="7">12</text>
<text x="13.6" y="35.2">H</text>
<text x="587.6" y="35.2">H</text>
<text x="13.2" y="87.5">G</text>
<text x="587.2" y="87.5">G</text>
<text x="13.3" y="137.1">F</text>
<text x="587.3" y="137.1">F</text>
<text x="13.3" y="187.6">E</text>
<text x="587.3" y="187.6">E</text>
<text x="13.3" y="237">D</text>
<text x="587.3" y="237">D</text>
<text x="13.4" y="287.1">C</text>
<text x="587.4" y="287.1">C</text>
<text x="13.4" y="336.3">B</text>
<text x="587.4" y="336.3">B</text>
<text x="13.4" y="389.3">A</text>
<text x="587.4" y="389.3">A</text>
<text x="30" y="417">1</text>
<text x="76.7" y="417">2</text>
<text x="127" y="417">3</text>
<text x="176.5" y="417">4</text>
<text x="226.7" y="417">5</text>
<text x="275.4" y="417">6</text>
<text x="326.4" y="417">7</text>
<text x="375" y="417">8</text>
<text x="425.8" y="417">9</text>
<text x="473.9" y="417.4">10</text>
<text x="524.3" y="417">11</text>
<text x="570.2" y="417">12</text>
</g>
<g font-size="4.2">
<text x="423.7" y="14.3">NOTE : STANDARD FASTENER TORQUE AS PER STD-DES-01-00</text>
<text x="553.8" y="14">FR-DES-006-00</text>
<text x="21.1" y="404.4">NOTE FOR WIPRO PARI DESIGN -REF. ONLY</text>
<text x="45.7" y="408.9">WEAR DETAILS : NA</text>
</g>
<g font-size="3.9">
<text x="357.8" y="383.4">RESERVED</text>
<text x="382.3" y="383.4">SPACE</text>
<text x="357.8" y="388.9">FOR</text>
<text x="357.8" y="394.5">CONTROLLED</text>
<text x="387.8" y="394.5">COPY</text>
<text x="357.8" y="400.1">STAMP</text>
</g>
<g font-size="3.8">
<text x="400.1" y="357.1">REVISION</text>
<text x="455.9" y="357.1">DESCRIPTION</text>
<text x="526.4" y="357.1">DATE</text>
<text x="540.1" y="357.1">DRN.BY</text>
</g>
<text font-size="3.6" x="480.2" y="376.2">SOPPER GUIDE PLATE</text>
<text font-size="3.5" x="402.4" y="373.3">www.wipropari.com</text>
<g font-size="3.1">
<text x="565.2" y="353.5">LIMITS</text>
<text x="562" y="371.7">DRAWING TYPE</text>
<text x="437" y="372.3">DESCRIPTION</text>
<text x="436.5" y="380.9">SURFACE AREA</text>
<text x="453.3" y="380.9">SURFACE TREATMENT</text>
<text x="489.7" y="380.9">MACHINING</text>
<text x="509.5" y="380.9">DESIGN UNIT</text>
<text x="530.6" y="380.9">DESIGN UNIT CD.</text>
<text x="558" y="380.7">TEAM NO.</text>
<text x="570.3" y="380.7">SHEET SIZE</text>
<text x="575.6" y="386.1">A2</text>
<text x="436.4" y="391.1">REFERENCE DWG.</text>
<text x="437.9" y="395.5">DRN.BY</text>
<text x="451.5" y="395.5">CHKD.BY</text>
<text x="466.6" y="395.5">APPD.BY</text>
<text x="486.7" y="395.4">MATERIAL</text>
<text x="488.9" y="391">PART CLASS.</text>
<text x="515.6" y="391">HEAT TREATMENT</text>
<text x="519.6" y="395.9">DRG./PART CODE</text>
<text x="558.9" y="395.6">REV.</text>
<text x="571.4" y="395.6">SCALE</text>
<text x="484.3" y="404.3">NET WEIGHT-Kg</text>
<text x="571.4" y="404.7">SHEET</text>
</g>
<text font-size="3" x="579.5" y="230.1">°</text>
<g font-size="2.8">
<text x="299.1" y="332.1">3.2</text>
<text x="560.5" y="357.7">Gen Tol.: IS 2102</text>
<text x="306.7" y="363.6">3.2</text>
<text x="399.1" y="376.7">1.ALL DIMENSIONS ARE</text>
<text x="399" y="382.7">2.DO NOT SCALE</text>
<text x="399" y="388.7">3.IF IN DOUBT ,</text>
<text x="399" y="395.5">LOCATION :</text>
<text x="420.5" y="396">PUNE</text>
<text x="437" y="401.3">03006751</text>
<text x="451.3" y="401.2">03004785</text>
<text x="466.3" y="401.3">03002882</text>
<text x="404.2" y="402">ALL RIGHTS OF REPRODUCTION &amp;</text>
<text x="404.7" y="405.4">DISTRIBUTION ARE RESERVED</text>
</g>
<g font-size="2.7">
<text x="564.6" y="376.2">MACHINING</text>
<text x="399.9" y="379.7">IN mm</text>
<text x="399.8" y="385.7">DRAWING.</text>
<text x="436.9" y="385.5">8.42 in^2</text>
<text x="471.4" y="385.6">#</text>
<text x="498.9" y="385.1">#</text>
<text x="513.6" y="385.3">WPES</text>
<text x="537.3" y="385.2">0300</text>
<text x="559.7" y="385.2">PL-02</text>
<text x="399.8" y="391.8">ASK TEAM MEMBER</text>
<text x="465.4" y="391.2">P2207012121029</text>
<text x="508.7" y="391.2">B</text>
<text x="555.2" y="391.2">REF NOTE</text>
<text x="493.4" y="399.6">#</text>
<text x="572.9" y="399.8">2 : 1</text>
<text x="400.1" y="402.5">C</text>
<text x="436.7" y="408.7">02/04/2024</text>
<text x="450.9" y="408.8">02/04/2024</text>
<text x="466" y="409">02/04/2024</text>
<text x="489.6" y="408.5">0.06 kg</text>
<text x="571.5" y="408.7">1 OF 1</text>
</g>
<g font-size="2.5">
<text x="559.2" y="229.9">0.5 R</text>
<text x="572.3" y="230.1">0.5 X 45</text>
<text x="559.4" y="323.5">3 UP TO 6</text>
<text x="558.9" y="327.8">6 UP TO 30</text>
<text x="557.8" y="332">30 UP TO 120</text>
<text x="415.2" y="346.4">.</text>
<text x="530.3" y="346.6">.</text>
<text x="545.9" y="346.4">.</text>
<text x="415.2" y="351.5">.</text>
<text x="530.1" y="351.3">.</text>
<text x="545.9" y="351.4">.</text>
</g>
<g font-size="2.4">
<text x="554.9" y="218.3">DEBURR AND REMOVE SHARP</text>
<text x="555.2" y="221.1">EDGES UNLESS SHARP EDGE</text>
<text x="556.1" y="227.2">UNSP.RADII</text>
<text x="556.8" y="223.8">REQUIREMENT SPECIFIED</text>
<text x="571.4" y="227">UNSP.CHF.</text>
<text x="559.8" y="238">UP TO 10</text>
<text x="576.1" y="238.1">±1.5°</text>
<text x="558.5" y="242.3">10 UP TO 50</text>
<text x="575.5" y="242.3">±0°50'</text>
<text x="557.4" y="250.8">120 UP TO 400</text>
<text x="557.9" y="246.5">50 UP TO 120</text>
<text x="575.5" y="250.8">±0°15'</text>
<text x="575.5" y="246.6">±0°25'</text>
<text x="558.7" y="259.4">0.5 UP TO 3</text>
<text x="559.5" y="263.7">3 UP TO 6</text>
<text x="576.6" y="259.4">±0.1</text>
<text x="576.6" y="263.7">±0.2</text>
<text x="559" y="268">6 UP TO 30</text>
<text x="576.6" y="268">±0.5</text>
<text x="557.9" y="272.2">30 UP TO 120</text>
<text x="576.6" y="272.2">±0.8</text>
<text x="556.9" y="280.7">315 UP TO 1000</text>
<text x="557.3" y="276.5">120 UP TO 315</text>
<text x="576.6" y="276.5">±1.2</text>
<text x="577.7" y="280.7">±2</text>
<text x="556.4" y="284.9">1000 UP TO 2000</text>
<text x="577.6" y="285">±3</text>
<text x="558.9" y="289.2">OVER 2000</text>
<text x="577.7" y="289.3">±4</text>
<text x="560" y="297.9">UP TO 10</text>
<text x="577.1" y="297.9">±1°</text>
<text x="558.5" y="302.1">10 UP TO 50</text>
<text x="575.5" y="302.2">±0°30'</text>
<text x="557.5" y="310.6">120 UP TO 400</text>
<text x="558.2" y="306.4">50 UP TO 120</text>
<text x="575.5" y="310.6">±0°10'</text>
<text x="575.5" y="306.4">±0°20'</text>
<text x="558.8" y="319.2">0.5 UP TO 3</text>
<text x="576.6" y="323.5">±0.1</text>
<text x="576.6" y="319.3">±0.1</text>
<text x="576.7" y="327.8">±0.2</text>
<text x="576.6" y="332">±0.3</text>
<text x="556.8" y="340.6">315 UP TO 1000</text>
<text x="557.3" y="336.3">120 UP TO 315</text>
<text x="576.6" y="336.3">±0.5</text>
<text x="576.6" y="340.6">±0.8</text>
<text x="556.2" y="344.8">1000 UP TO 2000</text>
<text x="576.6" y="344.8">±1.2</text>
<text x="558.9" y="349">OVER 2000</text>
<text x="577.7" y="349">±2</text>
<text x="7.7" y="382.7" transform="rotate(-90 7.7 382.7)">Uploading\2022-23\P23Y5\P23Y5B153049.dft</text>
<text x="7.7" y="409.9" transform="rotate(-90 7.7 409.9)">\\srv01102\ExDM</text>
</g>
<g font-size="2.1">
<text x="558.6" y="232.4">UNSPECIFIED TOL.(FAB)</text>
<text x="559.5" y="234.8">FOR ANGULAR IN mm.</text>
<text x="558.6" y="254">UNSPECIFIED TOL.(FAB)</text>
<text x="560.7" y="256.3">FOR LINEAR IN mm.</text>
<text x="558.7" y="292.4">UNSPECIFIED TOL.(M/C)</text>
<text x="559.6" y="294.7">FOR ANGULAR IN mm.</text>
<text x="558.7" y="313.8">UNSPECIFIED TOL.(M/C)</text>
<text x="560.6" y="316.2">FOR LINEAR IN mm.</text>
</g>
</svg>
